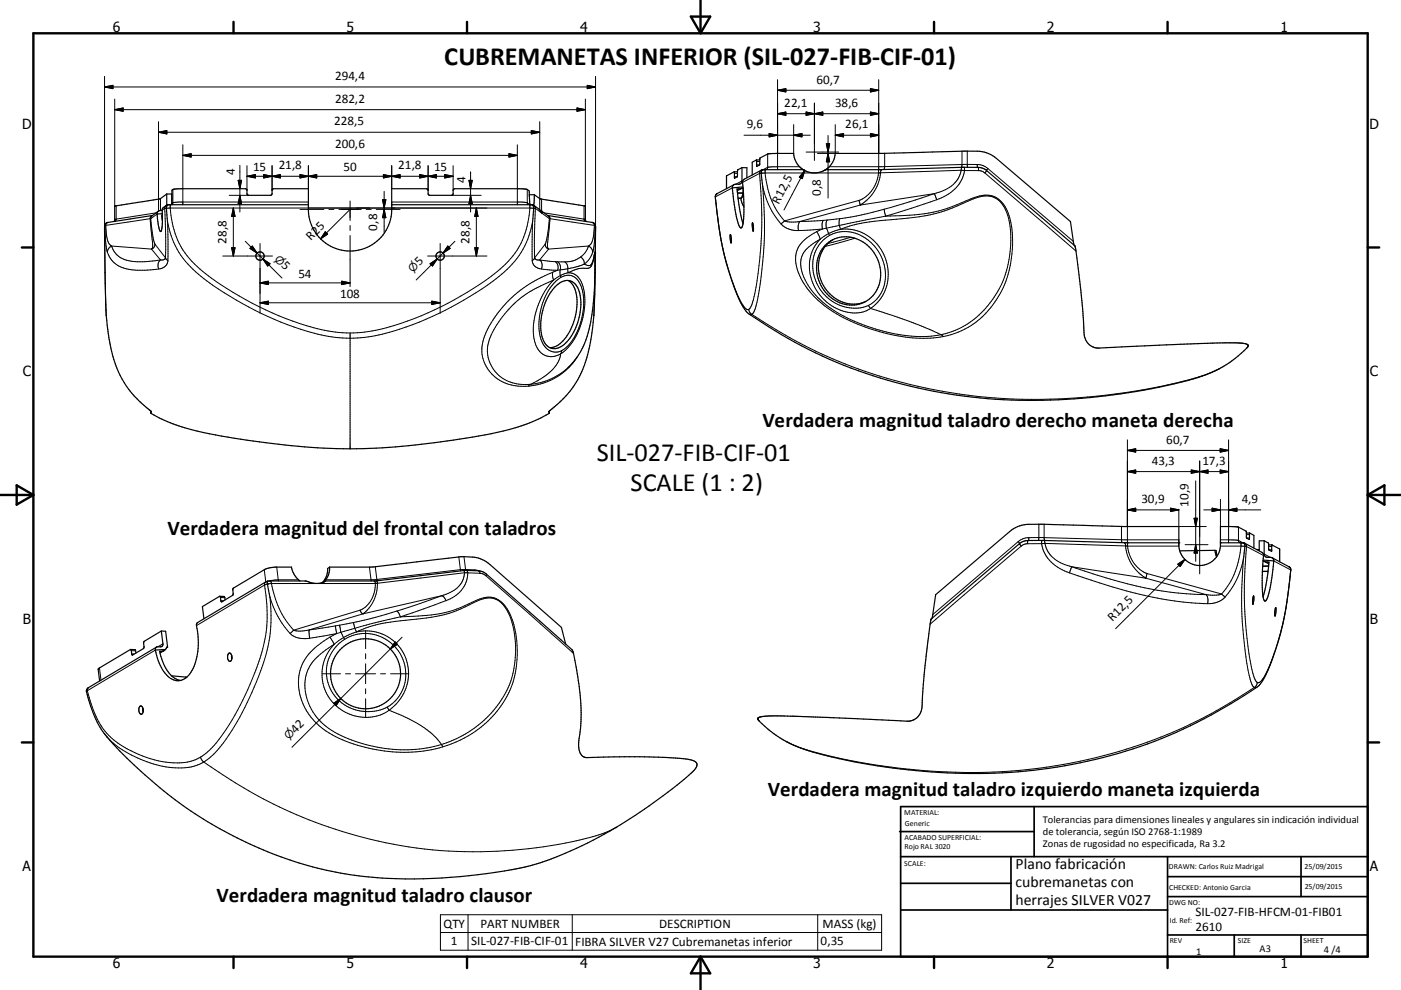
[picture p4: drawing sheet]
<svg xmlns="http://www.w3.org/2000/svg" width="420mm" height="297mm" viewBox="0 0 420 297" stroke-linecap="round" stroke-linejoin="round" font-family="sans-serif">
<g fill="none" stroke="#000" stroke-width=".36">
<path d="M50 58.2l-2.3 1.5-13.2 2.1-.3 4.7M50 58.2h1.5v3.1M50 58.2v3.3M160.2 58.4l2 1.3 13.2 2.1 .1 4.2 .2 .5M160.2 58.4l-.1 3.2M160.2 58.4h-1.5v.5M214.9 58.1l-.4 .5a86.9 86.9 0 0 0 8 33l1.3 1.9a145.5 145.5 0 0 0 91.2 26.5 171.9 171.9 0 0 0 45-7l5.5-2.4M215 58.1h-.1M217.8 52.8v3.8M217.8 52.8h.1M220.1 55.4l-.4 .3-.1 .7M220.1 55.4l-5.1 2.7"/>
<path d="M220.1 51.5l-2.3 1.3M220.1 51.5h1M220.1 51.5l.1 1.9M220.2 53.4v.1M221.1 57.9h1.7M221.3 59.5h.8M222.1 59.5l.9 2.5M222.3 59.4l-.2 .1M222.3 59.4h.1M222.4 50.3l-.1 4.4-.4 .5-1.8 .2M222.4 50.3h1.5v3M222.4 50.3l-1.2 .7-.2 2-.8 .5"/>
<path d="M222.6 56.4l-1.6 .8M222.8 56.1l-3.2 .3M222.8 56.3l-1 .4h-.8a48.8 48.8 0 0 0 1.8 10.4M222.8 57.9l-.5 1.5M222.8 56.5v1.4M226.8 48l-1.3 .7v3.8M226.8 48h.1M226.8 48h1M226.8 48v.1M226.8 48.1l.1 1.8M226.9 49.9h.1M227.7 49.5l-.8 .4"/>
<path d="M227.7 49.5h.1M227.7 49.5l.1-2.1 2.4-1.2 7.7-.2a6.2 6.2 0 0 0 2.9 4.9M228.8 50.9l-5.6 2.8-.5 .6 .3 7.2-.1 4.5a2.73 2.73 0 0 1-.8 2.4 6.6 6.6 0 0 1-1.5-4.2l-1-7.8M228.8 50.9a.91 .91 0 0 0-.6 1.1l.5 4M228.8 50.9h12M240.8 50.9l.1 .1a6.3 6.3 0 0 0 5.9 .3l.7-.4h16.4l29.4-.7a3.9 3.9 0 0 1 2.5 1l26.5 22.6M247.5 50.9l.5-.3a6.3 6.3 0 0 0 2.4-4.6h14.4l28.2-.6a8.9 8.9 0 0 1 5.7 2.1l22.2 19 1.1 7.1M45.7 64.6l-13.4 2.1-.8 .6-.2 1.7 .6 25.6a49.7 49.7 0 0 0 4.7 19.2 37 37 0 0 0 8.8 9.7M45.7 64.6h.1M47.5 63.4l-1.9 1.3M48.6 65.5l.1 .8M48.6 63.2l-1.1 .2-.4 .8"/>
<path d="M48.7 64.1l-1.6 .1M48.7 64.6l-.1 .9M48.7 65.4l-.1 .1M50.4 61.4l-.6 .3a1.92 1.92 0 0 0-1.1 2.6l-.1 3.6a1.48 1.48 0 0 1-.5 1.5l-.6-2-.4-3.2M50.5 61.4l-.4 .2-.2 .7 .3 4.2M50.5 61.4h42M51.5 61.4v-4.3l.9-.4 21.2-.1 .4 .2 .1 1.5 .3 .3h6.7l.4-.3 .1-1.4 .3-.3h10.6v6.7a12.5 12.5 0 0 0 12.4 12 12.5 12.5 0 0 0 12.5-12v-6.7h10.6l.3 .3 .1 1.5 .4 .2h6.7l.3-.3 .1-1.4 .5-.3 20.8 .1a1.33 1.33 0 0 1 1.5 1.7l.2 3M117.4 61.4h42M159.4 61.4a.94 .94 0 0 1 .6 1.1l-.3 4M159.4 61.4l.6 .2M160 61.6l1.8 1.3 .5 .9M161.9 63.1l.5 .3v.5"/>
<path d="M162.3 63.3l2 1.4M162.3 63.8l.1 .1M164.2 64.6l13.4 2.1 .6 .4 .4 .9-.2 17a77.8 77.8 0 0 1-2.7 23 30.1 30.1 0 0 1-11.2 15.5M178.4 76.3a89.5 89.5 0 0 1-2.4 24.6 21.2 21.2 0 0 1-5.9 9.5M219 70.4l.2 1.3v1.2l-.3-1.2zM219.1 72.9h.1M225.6 66.9l-.1 .7 .3 1.7M225.6 66.9h.1M225.6 66.9l.3 2.4M225.9 69.3h-.1M247.4 73.6a9.6 9.6 0 0 1 15.1 3 9.9 9.9 0 0 1-4.3 14.5 10.7 10.7 0 0 1-13.4-9.9 9.7 9.7 0 0 1 2.6-7.6zM249.8 71.9a10.4 10.4 0 0 0-1.5 15.7 9.7 9.7 0 0 0 11.3 2.8"/>
<path d="M322.3 73.8l1.7 13.2 1 13.3a4.3 4.3 0 0 0 4.5 4.1l30.4-1.3 11.5-.2a3.6 3.6 0 0 1 2.8 .8v.2a7.9 7.9 0 0 1-2.9 2.8l-2.5 1.9-3.3 2M322.3 73.8h.1M166.4 86a4.1 4.1 0 0 1 5.6-1.2 9.5 9.5 0 0 1 1.9 8.9 14.4 14.4 0 0 1-6.1 10.5 3.6 3.6 0 0 1-5.1-2.6 17.3 17.3 0 0 1 3.7-15.6zM170.3 84.2a7.5 7.5 0 0 1 2.7 7.1 16.7 16.7 0 0 1-5.6 12.1l-1.3 .7-1.3 .2M365.5 110.6h.1M45.2 123.9h.1M45.2 123.9l.2 .2M45.4 123.5h.1M45.4 123.5l-.2 .4M164.5 123.5h.1M164.5 123.5l.2 .3a39.8 39.8 0 0 1-13.8 5.5 234.3 234.3 0 0 1-49.9 5.3 229.3 229.3 0 0 1-45.6-6.3l-6-2.2-4-2M373.7 159.9h1"/>
<path d="M374.7 159.9l1.2 .7v3.8M374.7 159.9l-.1 2M65.9 178.9l-5.2 3.1 .4 3.7M65.9 178.9l1.3 .1 .3 1M80.3 174.4l-21.1 12.4-.3 .5a19.7 19.7 0 0 1-2 14.9 4.3 4.3 0 0 1-7.4-.2 15.6 15.6 0 0 1-2.9-7M80.3 174.4l-.2 .7 .8 4M80.3 174.4l11.3-.1a7.6 7.6 0 0 0 5.5 .3M89.9 174.3a6.7 6.7 0 0 1-2.5-4.2l-5.2 .1-2.5 .5-9.8 5.8-.1 2.1-3.3 2-.3-.3-.3-1.4M97.5 174.3l-.3 .3M97.5 174.4l-.4 .2M97.5 174.3h15.3l26.4-3.1 5.2 .2 1.4 .8 25.8 23a97.2 97.2 0 0 1 2.5 15.8 57.2 57.2 0 0 1-.6 12.2 3.4 3.4 0 0 0 2 4l19.2-.1a57.8 57.8 0 0 1 13.3 1.2 1.45 1.45 0 0 1 1 1.2 1.45 1.45 0 0 1-.7 1.4l-3.9 3.5a144.4 144.4 0 0 1-39.2 23.3l-3.7 1.3-4.6 1.2a163.9 163.9 0 0 1-50.7 2.4 122.6 122.6 0 0 1-67.1-34.2 42.3 42.3 0 0 1-10.3-12.5l-2.4-6.6-.5-1.9 .2-.8 20.8-12.5M97.5 174.3h.1"/>
<path d="M97.6 174.3h-.1M98.8 170.1h13.3l25.9-3.1 3.7 .1a8.8 8.8 0 0 1 5.2 2.3l21.4 18.8 1.3 5M98.8 170.1a5.5 5.5 0 0 1-1.8 4.5M98.8 170.1l-.6 .5a5.4 5.4 0 0 1-1.6 4.2M353.4 162.8a787.8 787.8 0 0 1-40.5-.7l-4.7 .1a3.9 3.9 0 0 0-2.6 .9l-26.4 22.6M364.2 165.1l-10.5 .2M364.2 165.1l.4 .1 .3 1.6M364.2 165.1l.5 2M365.9 162.8h6.7a.9 .9 0 0 1 .6 1.1l-.4 4M372.6 162.8l5.7 2.9 .5 .5-.4 7.2 .2 5.1a1.58 1.58 0 0 0 .8 1.8 18 18 0 0 0 2-7.8l.5-4.2M374.5 161.9l-.8-.5-.1-2-2.3-1.3-5.4-.1v5.8a6.2 6.2 0 0 1-6.2 5.9 6.2 6.2 0 0 1-6.3-5.9v-5.8h-16.7l-12-.4a130.5 130.5 0 0 0-18.3 0l-1.3 .4-1.8 1-22.8 19.4-1 7.1M374.5 161.9h.1"/>
<path d="M375.8 178.8l-.2 2.4M375.8 178.8l-.1 2.4M375.8 178.8h.1M376.8 164.9h.7M378.6 169.9l1.8-.1-1.8 .1M378.7 168.2l.6 .3 1.1 .1-.8 6.9-.9 3.6M378.7 168l3.2 .3M378.9 168.3l1.5 .9M379 162.2l.1 4.5 .7 .5 1.5 .1M379 162.2l-1.5 .1v3M379 162.2l1.3 .7M380.2 171.4l-1.7 .1"/>
<path d="M380.3 162.9h.1M380.3 162.9l.1 2.1M380.4 163.5h.9l2.4 1.2v3.8M380.4 165h.1M380.4 165l.8 .4M381.2 165.4h.1M381.3 163.5l-.1 1.9M381.3 167.3l.5 .5 .1 .5M381.4 167.3l5.1 2.8 .4 .5a87.8 87.8 0 0 1-8 33l-1.2 1.8a145.3 145.3 0 0 1-91.2 26.6 174.3 174.3 0 0 1-44.5-6.9l-6.1-2.5M39.1 194.8l-9.6 5.8 .4 3.7M39.1 194.8l1.4 .2 .2 .9M46.9 194.1l-.2 .3-.1 .6"/>
<path d="M48.4 189.3l.4 4.3-.3 .4-1.6 .1M48.4 189.3l1.3 .1 .5 4.8M48.4 189.3l-5.1 3.1-.2 .4v1.7l-3.3 2-.3-.2-.4-1.5M49.2 195.2l-1.3 .2a11.5 11.5 0 0 0 4.9 8.3l1.4 .4M49.2 195.2l-1.2 .7M49.6 194.8l-3 .2M49.6 194.8l-.4 .4M50.2 194.2l-.2-.1-.4 .7M50.2 194.2l-.3 .2M68.6 196a1.12 1.12 0 0 1 .9 1.7 .59 .59 0 0 1-.5 .7 .59 .59 0 0 1-.7-.6l-.1-1.1zM69.4 196.6l.1 1.1M279.1 185.8l-1.8 13.8-.8 10.1a7.2 7.2 0 0 1-1.3 5.3l-1.4 1-1.4 .4-37.6-1.6h-5l-2.3 .5"/>
<path d="M279.1 185.8h.1M279.2 185.7l-.1 .1M279.2 185.7h.1M375.6 181.2v.1M375.6 181.3h.1M375.7 181.2v.1M382.3 184.8h.1M382.5 182.3v1.2l-.2 1.3-.1-1zM42 211.9a1.12 1.12 0 0 1 .9 1.7 .59 .59 0 0 1-.5 .7 .59 .59 0 0 1-.7-.6 1.77 1.77 0 0 1 .3-1.8zM42.9 212.5v1M51.4 202.8l4.6 .4M227.2 215.7l.1 .1"/>
<path d="M227.3 215.5l-.1 .1M227.3 215.5v.4M227.3 215.9h.1M227.3 215.4v.1M227.3 215.9v.1M227.3 215.4h.1M227.3 216l.2 .1M227.4 216v.1M227.5 215.3l-.1 .1M227.5 215.3h.1M227.5 216.1v.1M227.5 216.2a33.4 33.4 0 0 0 8.4 6.4"/>
<path d="M235.9 222.6h.1"/>
<circle cx="77.9" cy="76.8" r="1.25"/>
<circle cx="132" cy="76.8" r="1.25"/>
<circle cx="109.6" cy="202.1" r="10.5"/>
</g>
<g fill="none" stroke="#000" stroke-width=".3">
<path d="M31.3 22.9v46.1l.6 25.7M31.3 26.1h147.3M31.3 26.1l2.6-.5v1zM34.4 32.9h141.1M34.4 32.9l2.5-.5v1zM34.4 29.7v32.2M47.5 36.5v26.8M47.5 39.7h114.3M47.5 39.7l2.5-.5v1zM159.3 39.2l2.5 .5-2.5 .5zM161.8 36.5v26.4M173 32.4l2.5 .5-2.5 .5z"/>
<path d="M175.5 29.7v32.2M176.1 25.6l2.5 .5-2.5 .5zM178.6 22.9v46.1l-.6 25.7M233.1 23.9v27M233.1 27.1h30.3M233.1 27.1l2.5-.5v1zM233.1 34.1l2.5-.5v1zM233.1 34.1h30.3M237.9 37.4v8.6M241.7 33.6l2.5 .5-2.5 .5zM244.2 30.9v17.2M244.2 34.1l2.5-.5v1z"/>
<path d="M250.4 37.4v8.6h-5.3M261 26.6l2.4 .5-2.4 .5zM261 33.6l2.4 .5-2.4 .5zM263.4 23.9v27M48.1 59.6v3.6M51.8 56.8v4M54.8 43.4v18M54.8 46.6h100.3M54.8 46.6l2.5-.5v1zM68.7 58.6h5.9M71.4 54.1h1l-.5 2.5zM71.9 49.6v14"/>
<path d="M71.9 58.6l.5 2.5h-1zM74 52.9h61.9M74 52.9l2.6-.5v1zM74 49.7v7.4M79.1 52.4l5 1v-1l-5 1zM81.6 49.7v7.4M89.9 52.4l5.1 1v-1l-5.1 1zM92.5 49.7v6.9M114.7 59.9h1l-.5 2.5zM114.9 52.4v1l5-1v1zM115.2 57.4v12.5M117.4 49.7v6.9"/>
<path d="M125.8 52.4l5 1v-1l-5 1zM128.4 49.7v7.4M133.3 52.4l2.6 .5-2.6 .5zM135.3 58.6h9M135.9 49.7v7.4M140.6 54.1h1l-.5 2.5zM141.1 58.6l.5 2.5h-1zM141.1 51.6v12M152.6 46.1l2.5 .5-2.5 .5zM155.1 43.4v18M158.1 56.8v4M162.4 59.7v3.6"/>
<path d="M214.5 59.1h-.1M214.5 59.1a90.5 90.5 0 0 0 7.2 30.7l1.3 2.2a1.26 1.26 0 0 0 1.5 .8M215 58.1l-.5 .5v.5M217.8 52.8v3.8M219.6 56.4l-5.1 2.7M220.2 53h.8M220.2 52h.9M221.3 59.4l.9 .1M221.5 56.7l-.5 .2M222.4 54.3l-1.8 1M223.1 40.6h19.8M226.8 48.5h1"/>
<path d="M226.8 49.5h.9M227.7 52l-5.1 2.7M227.7 52a144.5 144.5 0 0 1 .5 21.1 85.1 85.1 0 0 1-2.8 18.4l-.9 1.3M228.2 51.1l-.4 .5-.1 .4M229.4 51.9l-1.7 .1M229.4 50.9v1M229.4 51.9a24.2 24.2 0 0 0 5.8 14.4M230.1 50.2l-1.3 .7M230.1 50.2l-.2 .7M230.1 46.2v4M230.6 40.1l2.5 .5-2.5 .5zM237.9 40.6l2.5-.5v1z"/>
<path d="M239.7 50l-9.6 .2M241.3 51.2l-6.3 11.8M241.3 51.2l-.8 2.4-.9-.5zM241.7 45.6h9.7M247.8 43.1h.9l-.4 2.5zM248.3 40.6v18.8M248.3 46l.4 2.5h-.9zM250.4 40.6h13M250.4 40.6l2.5-.5v1zM261 40.1l2.4 .5-2.4 .5zM263.4 50.9a9.7 9.7 0 0 1-5.9 9.2M264 51.8l-34.6 .1"/>
<path d="M264 51.8a12.7 12.7 0 0 1-6.1 9.7M264.4 50.9l-.4 .9M265.2 46v4M265.2 50h-16.6M265.2 50l-.2 .9M280.1 58.1l.7 1.8M280.1 58.1a153.3 153.3 0 0 1-27.5 7.4l-.8 .1M280.1 58.1l-22.2 3.4M280.8 59.9l-15.3 4.9M288.2 51.1l-24.2 .7M288.2 51.1l1 .1M288.2 51.1a8.5 8.5 0 0 1-6.7 6.6l-1.4 .4"/>
<path d="M288.4 45.4v4.2l-.2 .6M288.5 50.2l-.3 .9M289.1 50.2h.1M289.1 50.2l.1 1M289.2 51.2h4.2M289.2 51.2a10.8 10.8 0 0 1-7.6 8.4l-.8 .3M290 45.3l.1 4.9M293 49.4l.1 .8M293 49.4l1.9 .4 1.3 .8M293 49.4l-27.8 .6M293.3 50.2h.1M293.3 50.2l.1 1"/>
<path d="M293.4 51.2l1 .2 .9 .5M295.3 51.9l27.3 23.4M295.8 51.2l-.5 .7M295.8 51.2h.1M296.2 50.6l-.5 .5M296.2 50.6l25.6 21.8M31.4 67.8l-.1 .4 .1-.2M31.4 67.8l.3 5.3 .5 2.7M31.4 67.5v.3M31.7 67.6l-.3 .2M31.7 67.6a13.3 13.3 0 0 0 1 5.6l.8 .6M32.2 75.8a7.9 7.9 0 0 0 7.6 5.2 33.2 33.2 0 0 0 8.5-.5l.5-.1a2.5 2.5 0 0 0 1.5-2.3"/>
<path d="M32.4 66.7l-.5 .3-.2 .6M33.5 73.8a1.99 1.99 0 0 0-1.3 2M33.5 73.8a6.8 6.8 0 0 0 6.6 4.7h3.3l4.7-.5M33.5 73.8l11.9 .9M34.8 65.7l-.2 .7M34.8 65.7l-.4 .2M34.8 61.8v3.9M45 65.6l-13.3 2M45 65.6h.2M45 65.6l.6 6.3a2.96 2.96 0 0 1-.1 2.8h-.1M45.2 65.6a31.2 31.2 0 0 0 1.2 7.6l.1 .1M45.4 74.7l2.7 3.3"/>
<path d="M45.6 64.7l-.4 .9M45.7 64.6l-.5 .4-.2 .6M46.5 73.3l3.1 4M46.5 73.3l-.4 1-.7 .4M46.8 63.9l-12 1.8M47.1 64.2l-1.9 1.4M48.1 78a2.21 2.21 0 0 0-.5 2.7M48.7 64.8l-.2 .1M49.4 62.5l-.8 .6M49.4 62.5h.1M49.4 62.5l.3 8.8-.1 6M49.6 77.3l.7 .8"/>
<path d="M49.6 77.3a1.13 1.13 0 0 1-1.5 .7M49.8 61.7l-.4 .8M49.9 62.5h-.5M50.3 78.1l-.1-11.6a26.3 26.3 0 0 0 11.8 17.8 94.9 94.9 0 0 0 36.5 16.6 43.1 43.1 0 0 0 23.3-2.8 96.4 96.4 0 0 0 30.2-17.3 24.7 24.7 0 0 0 7.7-14.3l-.2 11.6M51 62.4l-1.1 .1M51 62.4h53.9M51 61.4v1M51 62.4a25.1 25.1 0 0 0 11.5 20.4 92.5 92.5 0 0 0 36.9 16.7l5.6 .4M51.8 60.8l-.2 .6M51.8 60.8l-.3 .3M66.8 76.8h14.9M69.4 74.3h1.1l-.5 2.5z"/>
<path d="M70 62.4v14.4M70 62.4l.5 2.5h-1.1zM73.5 72.4l3.6 3.5M74.9 74.5l.7-.7 1.5 2.1zM77.1 75.9l1.7 1.8M78 73.1v20.9M78.8 77.7l1.8 1.8M78.8 77.7l2.2 1.4-.8 .7zM78.8 77.7l5.7 5.7M89.9 62.8h7.2M92.5 60.6h-38.9l-1.8 .2M97.5 69.5l.7 .7-2.1 1.5z"/>
<path d="M98.6 62.8h1.5M101.6 62.8h6.7M105 62.8h.1M105 60.3v5.8M105 67.6v1.5M105 70.6v15.4M105 62.8l-8.9 8.9M105.1 62.4h53.8M109.8 62.8h1.5M112.8 62.8h7.1M115.2 62.8l.5 2.5h-1zM117.4 60.6h38.8l1.9 .2"/>
<path d="M128.2 76.8h17.8M128.9 79.1l2.2-1.4-1.4 2.1zM131.1 77.7l-1.8 1.8M131.1 77.7l-6.3 6.3M132 73.1v20.9M132.8 75.9l-1.7 1.8M134.2 73.8l.8 .7-2.2 1.4zM136.4 72.4l-3.6 3.5M142.3 74.3h1l-.5 2.5zM142.8 62.4l.5 2.5h-1zM142.8 62.4v14.4M158.1 60.8l.8 .6v1"/>
<path d="M158.1 60.8l.2 .6M158.9 62.4l1.1 .1M158.9 62.4a25.2 25.2 0 0 1-11.5 20.4 94.9 94.9 0 0 1-35.9 16.5l-3.2 .5-3.3 .1M159.5 78.1l.4 1.1 .4 .6 1 .7 1 .2M160 62.5h.5M160.1 61.7l.4 .8M160.3 77.3l-.8 .8M160.3 77.3a1.17 1.17 0 0 0 1.5 .7M160.5 62.5l4.2 3.1M160.5 62.5l-.3 8.8 .1 6M161.8 78l4.7 .5M161.8 78a2.23 2.23 0 0 1 .5 2.7"/>
<path d="M163.1 63.9l12 1.8M163.4 73.3l.2 .7 .9 .7M163.4 73.3l-3.1 4M164.2 64.6l.5 .4 .2 .6M164.3 64.7l.4 .9M164.5 74.7l-2.7 3.3M164.7 65.6h.2M164.7 65.6v.6a23.2 23.2 0 0 1-1.3 7.1M164.9 65.6l13.3 2M164.9 65.6l-.7 7.3a1.66 1.66 0 0 0 .3 1.8M166.5 78.5a2.21 2.21 0 0 1 .7 2.6M166.5 78.5h.7"/>
<path d="M167.2 78.5a2.19 2.19 0 0 1 .7 2.5M169.3 78.6l.7 .7 .2 1.3M174 77.1l-1.5 .9-1.6 .5h-3.7M174 77.1a2 2 0 0 1 1.1 2.2M175.1 65.7l.4 .2M175.1 65.7l.2 .7M175.1 61.8v3.9M175.1 79.3l-4.9 1.3M176.4 73.8a1.98 1.98 0 0 1 1.3 2M176.4 73.8a5.9 5.9 0 0 1-2.4 3.3M176.4 73.8l-11.9 .9M177.5 66.7l.5 .3 .2 .6"/>
<path d="M177.7 75.8a7 7 0 0 1-2.6 3.5M178.2 67.6l.3 .1M178.2 67.6v.4a11.4 11.4 0 0 1-1.2 5.4l-.6 .4M178.3 75.9h.1M178.3 75.7l.1 .3M178.3 75.7h.1M178.3 75.7l-.7 3.1a1.22 1.22 0 0 1-2.1 .6l-.4-.1M178.3 75.9a9.9 9.9 0 0 1-1.4 4.4l-1.6 .2a9.5 9.5 0 0 0-5 1.3M178.4 75.9v.8M178.4 76.1v.1M178.5 67.5v.3M178.5 67.7v.1"/>
<path d="M178.5 67.8l.1 .4M178.5 67.8l-.4 5.7-.4 2.3M234.2 67.2l1.8 1.3 1.4 .5 2 .2M234.2 67.2a24.7 24.7 0 0 1-5.5-11.2l.2 4.2a112 112 0 0 1-.7 22.8 33.8 33.8 0 0 1-2.3 10.8l-.5 .5M235.2 66.3l-1 .9M235.2 66.3l2.2 .3 2.5-.1M239.9 66.5a2.91 2.91 0 0 0-.5 2.7M244.9 69.5a10.3 10.3 0 0 0-6.2 6.3 14 14 0 0 0 3.5 11 35.8 35.8 0 0 0 17.1 11.3 47.9 47.9 0 0 0 23.5 2.9M244.9 69.5l1 2.3M245.9 71.8l-.7 .4a8.5 8.5 0 0 0-5.1 5.7 12.2 12.2 0 0 0 3.2 9.2 34.4 34.4 0 0 0 17 10.9 43.3 43.3 0 0 0 21.8 2.4M245.9 71.8a12.9 12.9 0 0 0 1.6 18.5 12 12 0 0 0 12.6 2.7l.9-.5M246.6 68.7l-7.2 .5"/>
<path d="M246.6 68.7l-1.7 .8M246.8 66.1l-.3 1.3 .1 1.3M246.8 66.1l-6.9 .4M247.8 68.5l-1.2 .2M247.8 68.5l.6 1.6M248 66l-.3 .9 .1 1.6M248 66l-1.2 .1M248.4 70.1l-2.5 1.7M248.4 70.1l.3 .5M248.7 70.6a11.3 11.3 0 0 1 14.7 4.9 11.5 11.5 0 0 1-2.1 15.6l-.9 .5M248.7 70.6a10.9 10.9 0 0 0-3.6 14.9 12.2 12.2 0 0 0 15.3 6.1M251.8 65.6a4 4 0 0 0 .2 3.2"/>
<path d="M251.8 65.6l-3.8 .4M252 68.8a45.5 45.5 0 0 1 15.2-2.9 54.3 54.3 0 0 0 17.6-3.2l2.3-1a22.9 22.9 0 0 1 8.4-2.9 6.5 6.5 0 0 1 6.4 5 30.1 30.1 0 0 1-11.5 33.1l-3.9 2.2-4.4 1.3M252 68.8l-3.6 1.3M252 68.8a13.3 13.3 0 0 1 14.2 15.2 12 12 0 0 1-5.2 8.5M255.1 71.2l-6.9 1.9M256.3 71.5l-8.9 2.4M257.5 60.1l.4 1.4M257.5 60.1l-22.3 6.2M257.9 61.5l-18 5M265.1 62.8l.4 2M265.5 64.8l-17.7 3.7M265.5 64.8h1.5a50.6 50.6 0 0 0 24.6-5.4 7.5 7.5 0 0 1 7.5 .1 11 11 0 0 1 4.1 8 31.1 31.1 0 0 1-7.2 26 23.6 23.6 0 0 1-13.2 7.5"/>
<path d="M78 90.8h54M78 90.8l2.4-.5v1zM78 84.9l2.4-.5v1zM78 84.9h27M102.4 84.4l2.6 .5-2.6 .5zM105 99.9v34.8M129.5 90.3l2.5 .5-2.5 .5zM162.3 80.7l4.9 .4M165.7 81.7a36.3 36.3 0 0 0-19.2 16.4 11.4 11.4 0 0 0 .6 13.7 12.9 12.9 0 0 0 11.3 4.1M165.7 81.7v1.1l.3 1.2M166 84l-3.1 1.4a30 30 0 0 0-16.5 17.6 10.3 10.3 0 0 0 10.5 12.3h2.2M166 84a21.8 21.8 0 0 0-5.7 18.4 5 5 0 0 0 7.8 3.8"/>
<path d="M167.2 81.1l-1.5 .6M167.9 81l-.7 .1M167.9 81l.1 1.7M168 82.7l-2 1.3M168 82.7l.1 .6M168.1 83.3a3.9 3.9 0 0 1 6 2.4l.6 2.1a15.8 15.8 0 0 1 .1 5.8 17.1 17.1 0 0 1-6.1 11.4l-.3 .2M168.1 83.3a17.6 17.6 0 0 0-6.5 14.1 8.9 8.9 0 0 0 2.8 7.6 3.9 3.9 0 0 0 4 .2M170.2 80.6l-2.3 .4M170.2 80.6l.1 1.2M170.3 81.8l-2.3 .9M170.3 81.8a4.8 4.8 0 0 1 4.5 4.3 20.9 20.9 0 0 1-6 19.6l-.7 .5M224.5 92.8l.3 .9 .6 .6"/>
<path d="M224.6 94.2l.8 .1M225.4 94.3a151.3 151.3 0 0 0 97.9 25 168.1 168.1 0 0 0 37.1-6.5l5.1-2.2M260.4 91.6l.6 .9M261 92.5l10.9 3.6 10.2 4.3M159.1 115.3l-.7 .6M168.1 106.2a11.1 11.1 0 0 1-6.2 7.6l-2.8 1.5M168.4 105.2l-.3 1M170.1 110.4a19.3 19.3 0 0 1-11 4.9M173.2 106.9a19.1 19.1 0 0 1-14.8 9M282.1 100.4l.7 .6M338 132l.1 31.8M338 135.1l2.5-.5v1z"/>
<path d="M338 135.1h30.3M359.7 138.3v33.9M365.8 134.6l2.5 .5-2.5 .5zM368.3 132v30.8M311.5 157.3v4M313 157.3v4.2l.2 .6M336.2 157.9v4.3l.3 .6M338 153h15.4M338 153l2.5-.5v.9zM338 141.5l2.5-.5v1zM338 141.5h30.3M350.9 152.5l2.5 .5-2.5 .4z"/>
<path d="M353.4 152.8v5.2h8.3M357.2 141l2.5 .5-2.5 .5zM358 155.5h1l-.5 2.5zM358.5 144.3v24.1M359.7 141.5l2.5-.5v1zM360.9 153h17.1M363.4 152.5l2.5 .5-2.5 .4zM365.8 141l2.5 .5-2.5 .5zM365.9 149.8v8.2M368.3 153l2.5-.5v.9zM371.3 158.1v4M66.1 179.3h1.3"/>
<path d="M79.2 170.9l.5 3.7M79.3 175.5l-20.4 12.2M79.3 175.5a44.8 44.8 0 0 1-3.6 28 67.7 67.7 0 0 1-13 21.6l-2.6 2M79.6 174.6l-.3 .9M81 174.3l.4 .8M81.4 175.1l-2.1 .4M81.4 175.1h31.1M81.4 175.1a27.4 27.4 0 0 0 6.6 14M83 170.1l.4 3.8M83.4 173.9h6.1M83.4 173.9l.1 .4M83.4 173.9l-2.6 .4"/>
<path d="M110.8 170.1l.5 4.2M112.2 174.3l.3 .8M112.5 170l.5 3.8M112.5 175.1a8.4 8.4 0 0 1-4.6 8M113 173.8l-15.4 .1M113 173.8v.4M113 174.2v.1M113 174.3l.1 .7M113.1 175l-.6 .1M113.1 175a11.1 11.1 0 0 1-4.3 9.2M132.4 178.7l.7 .5 .6 1M132.4 178.7l-8.2 3-8.4 2.6-9.9 2.5"/>
<path d="M132.4 178.7l-23.6 5.5M137.6 167.1l.4 3.8M138 170.9l.1 .4M138 170.9l-25 2.9M139.1 167l.5 3.8M139.2 171.3l.1 .5M139.3 171.8l-26.2 3.2M139.3 171.8l.9 .1M139.3 171.8a7.1 7.1 0 0 1-5.6 6.5l-1.3 .4M139.6 170.8v.3M139.6 170.8l2.6 .2M139.6 170.8l-1.6 .1"/>
<path d="M139.8 171.1l.4 .8M140.2 171.9l3.7 .1M140.2 171.9a8.9 8.9 0 0 1-6.5 8.3M142.2 171v.2M142.2 171l1.3 .3M143.5 171.3l.4 .7M143.9 172l.9 .2 .9 .5M145.7 172.7l26.2 23.3M145.8 172.2l-.1 .5M305.3 162.5l.4 .5M305.3 162.5l-25.6 21.9M305.6 163.1l.6 .7"/>
<path d="M306.2 163.8l-27.3 23.5M308.1 163.1l-1 .2-.9 .5M308.2 162.2l-.1 .9M308.5 161.3l-.1 .9M308.5 161.3l-1.5 .2-1.7 1M311.5 161.3h1.2a769.2 769.2 0 0 0 40.7 .7M311.5 161.3l-.1 .8M311.5 161.3h-3M312.3 163.1h-4.2M312.3 163.1a10.7 10.7 0 0 0 7.6 8.5l.7 .3M312.4 162.1l-.1 1M312.9 162.1l.3 .3 .1 .6"/>
<path d="M313.3 163l-1 .1M313.3 163l24.1 .8M313.3 163a8.5 8.5 0 0 0 6.6 6.6l1.4 .4M320.6 171.9a152.3 152.3 0 0 0 35.4 8.9l6 .3M321.3 170l-.7 1.9M321.3 170l3.9 1.3a115.7 115.7 0 0 0 36.4 7.1M321.3 170l22.2 3.5M337.1 162.8l.3 1M337.4 163.8h.7M337.4 163.8a12.8 12.8 0 0 0 6.1 9.7M338.1 162.8h.1M338.1 163.8h15.3"/>
<path d="M338.1 163.8a9.7 9.7 0 0 0 5.8 8.3M343.5 173.5l18.1 4.9M343.9 172.1l22.4 6.1M343.9 172.1l-.4 1.4M353.1 169.2l2.2-1.4-1.5 2.2zM355.3 167.8l-20.8 20.8M355.3 163.4h6.9M358.5 163.4l.5 2.5h-1zM361.6 178.4a3.1 3.1 0 0 1 .4 2.7M365.9 163.8h6.2M365.9 162l5.4 .1M366.3 178.2l1 .9"/>
<path d="M366.3 178.2a9.1 9.1 0 0 1-4.7 .2M367.3 179.1a24.2 24.2 0 0 0 5.5-11.2l-.5 8.4-.1 5.5a125 125 0 0 0 2.6 21.9l.6 1.8 .7 .8M367.3 179.1l-1.2 1-1.3 .6-2.8 .4M371.3 162.1l1.3 .7M371.3 162.1l.3 .7M372.1 162.8h.1M372.1 163.8l1.6 .2M372.1 162.8v1M372.1 163.8a24.6 24.6 0 0 1-5.8 14.4M373.2 163l.5 .5v.5M373.7 164l5.1 2.7M373.7 161.4h.9"/>
<path d="M373.7 164l-.6 10.7v5.6a110.5 110.5 0 0 0 2.8 22.5l.5 1.4 .5 .6M374.6 160.4h-.9M379 166.2l1.9 1M380 168.6l.4 .2M380.2 171.4h-1.7M380.4 163.9h.9M381.3 164.9l-.9 .1M381.9 168.3l5.1 2.7-.9 7.4a76.3 76.3 0 0 1-7.3 25l-1.1 1.3-.8 .1M383.6 164.7v3.8M386.4 170l.4 .3 .2 .7M39.4 195.2l1.3 .1M39.5 196.2h.8"/>
<path d="M46.6 195l-20.4 12.2M48.3 195.4l-.4 .2M48.8 193.2l-1.5 .8M66.2 180.2h.8M87 190.1a6.5 6.5 0 0 0 5.8 1.4M87 190.1a27.6 27.6 0 0 1-6.1-11 46.5 46.5 0 0 1-4 25.4 69.8 69.8 0 0 1-12.3 21.2l-1.9 1.8-1.6 1.1M88 189.1l-1 1M92.7 189l.1 2.5M92.7 189a8 8 0 0 1-4.7 .1M98.9 191.1a17.8 17.8 0 0 0-8.8 9.6 17.3 17.3 0 0 0 8.6 19.2 45.5 45.5 0 0 0 34.1 4.2M98.9 191.1l1.3 2.2M100.2 193.3a18.8 18.8 0 0 0-7.8 7.5 15.1 15.1 0 0 0 6.2 17.8 42.8 42.8 0 0 0 33.8 4.8"/>
<path d="M100.2 193.3a12.9 12.9 0 0 0-.6 17.2 12.9 12.9 0 0 0 17 2.6M100.5 187.8l.4 2.3M100.5 187.8l-7.8 1.2M100.9 190.1l-8.1 1.4M100.9 190.1l-2 1M101.8 187.6l.4 2.1M101.8 187.6l-1.3 .2M102.2 189.7l-1.3 .4M102.2 189.7l.8 1.6M103 191.3l-2.8 2M103 191.3l.3 .5M103.3 191.8a12 12 0 0 1 16.1 3.4 12 12 0 0 1-2.3 16.3l-1 .6"/>
<path d="M103.3 191.8a11.8 11.8 0 0 0-4.8 13.6 11.8 11.8 0 0 0 12 8.1h.6a11.2 11.2 0 0 0 5-1.4M105.9 186.8l.5 1.7M105.9 186.8l-4.1 .8M106.4 188.5l-4.2 1.2M106.4 188.5l.5 1.1M106.9 189.6a42.5 42.5 0 0 1 16.3-3.7 55.6 55.6 0 0 0 11.5-1.9l3.5-1.3a28.5 28.5 0 0 1 8-3.3 6.4 6.4 0 0 1 6.1 4.3 28.2 28.2 0 0 1-10.1 34.8l-4.7 2.8-5.1 2.1M106.9 189.6l-3.9 1.7M106.9 189.6a12.9 12.9 0 0 1 14.5 7.1 12.9 12.9 0 0 1-3.9 15.7l-.9 .7M107.9 183.1l.4 .7 .5 .4M107.9 183.1l-19.9 6M108.8 184.2l-16.1 4.8M109.6 189.1v5.5"/>
<path d="M109.6 196.1v1.5M109.6 199.1v6M118.4 192.6l.7 .7-2.1 1.4zM119 183.3l.5 .6 .5 1.2M120 185.1l1.4-.1a42.8 42.8 0 0 0 17.8-3.2 18.8 18.8 0 0 1 7.1-2.6 6.7 6.7 0 0 1 6.1 4 28.5 28.5 0 0 1-8.6 35.3 34.5 34.5 0 0 1-11 5.6M120 185.1l-13.6 3.4M120.6 191.2l-18.4 18.4M133.7 180.2l-13.7 4.9M26.2 207.2l-.3 .4M26.2 207.2a28.7 28.7 0 0 0 6.4 13.4 31.5 31.5 0 0 0 23 8.1 12.3 12.3 0 0 0 4.5-1.6M26.5 206.3l-.3 .9M29.8 200.4l.5 3.7"/>
<path d="M55.6 203.1l.1 .3M96.6 202.1h5.5M100.1 211l2.1-1.4-1.4 2.1zM102.2 209.6l-14.7 14.6M103.6 202.1h1.5M106.6 202.1h6M109.6 206.6v1.5M109.6 209.6v5.5M114.1 202.1h1.5M116.1 212.1l.5 1M116.6 213.1a34.3 34.3 0 0 1 15.3 9.6l.5 .7M117.1 202.1h5.5"/>
<path d="M376.1 206.3a150.6 150.6 0 0 1-95.1 25.2 168.6 168.6 0 0 1-40-6.8l-5.1-2.1M376.8 206.2l-.7 .1M376.9 204.8l-.2 .8-.6 .7M31.2 220a30.6 30.6 0 0 0 18.6 10.1 16.1 16.1 0 0 0 11.3-1.5M60.1 227.1l.4 .9 .6 .6M61.1 228.6a137.5 137.5 0 0 0 117.5 22.2l3.6-1.3 2.4-1.2M132.4 223.4l.4 .7M132 274.4h132.3v10.7h-132.3zM132 279.8h132.3M140.3 274.4v10.7M171.6 274.4v10.7M245.2 274.4v10.7"/>
</g>
<g fill="#000">
<circle cx="228.2" cy="52" r=".18"/>
<circle cx="240.8" cy="50.9" r=".18"/>
<circle cx="80.2" cy="175.2" r=".18"/>
<circle cx="353.4" cy="162.8" r=".18"/>
<circle cx="365.9" cy="162.8" r=".18"/>
<circle cx="373.2" cy="163.9" r=".18"/>
<circle cx="184.6" cy="248.3" r=".18"/>
</g>
<g fill="none" stroke="#000" stroke-width=".71">
<path d="M10 10h400v277h-400zM70 6.6v3.4M140 6.6v3.4M207.1 5h5.8l-2.9 5zM210 0v10M280 6.6v3.4M350 6.6v3.4M6.6 74.2h3.4M410 74.2h3.5M0 148.5h10M5 145.6l5 2.9-5 2.9zM410 148.5h10.1"/>
<path d="M410 148.5l5.1-2.9v5.8zM6.6 222.7h3.4M410 222.7h3.5M70 287v3.4M140 287v3.4M210 287v10M210 287l2.9 5h-5.8zM280 287v3.4M350 287v3.4"/>
</g>
<g fill="none" stroke="#000" stroke-width=".51">
<path d="M269.7 249.5h40.3M270 242h140v45h-140zM270 257h140M303.1 257v16M310 242v15M350 257v30M390.1 257v12M270 265h33.1M270 273h80M350 269h60M350 263h60M350 280.5h60"/>
<path d="M370 280.5v6.5M390.1 280.5v6.5"/>
</g>
<g fill="#000" stroke="#000" stroke-width=".3">
<path d="M31.3 26.1l2.6-.5v1zM34.4 32.9l2.5-.5v1zM47.5 39.7l2.5-.5v1zM173 32.4l2.5 .5-2.5 .5zM176.1 25.6l2.5 .5-2.5 .5zM233.1 27.1l2.5-.5v1zM233.1 34.1l2.5-.5v1zM241.7 33.6l2.5 .5-2.5 .5zM244.2 34.1l2.5-.5v1zM261 26.6l2.4 .5-2.4 .5zM261 33.6l2.4 .5-2.4 .5zM54.8 46.6l2.5-.5v1z"/>
<path d="M71.4 54.1h1l-.5 2.5zM74 52.9l2.6-.5v1zM79.1 52.4l2.5 .5-2.5 .5zM81.6 52.9l2.5-.5v1zM89.9 52.4l2.6 .5-2.6 .5zM92.5 52.9l2.5-.5v1zM114.7 59.9h1l-.5 2.5zM114.9 52.4l2.5 .5-2.5 .5zM117.4 52.9l2.5-.5v1zM125.8 52.4l2.6 .5-2.6 .5zM128.4 52.9l2.4-.5v1zM133.3 52.4l2.6 .5-2.6 .5z"/>
<path d="M140.6 54.1h1l-.5 2.5zM152.6 46.1l2.5 .5-2.5 .5zM159.3 39.2l2.5 .5-2.5 .5zM230.6 40.1l2.5 .5-2.5 .5zM237.9 40.6l2.5-.5v1zM241.3 51.2l-.8 2.4-.9-.5zM247.8 43.1h.9l-.4 2.5zM248.3 46l.4 2.5h-.9zM250.4 40.6l2.5-.5v1zM261 40.1l2.4 .5-2.4 .5zM69.4 74.3h1.1l-.5 2.5zM70 62.4l.5 2.5h-1.1z"/>
<path d="M71.9 58.6l.5 2.5h-1zM75.6 73.8l1.5 2.1-2.2-1.4zM78.8 77.7l2.2 1.4-.8 .7zM97.5 69.5l.7 .7-2.1 1.5zM115.2 62.8l.5 2.5h-1zM128.9 79.1l2.2-1.4-1.4 2.1zM134.2 73.8l.8 .7-2.2 1.4zM141.1 58.6l.5 2.5h-1zM142.3 74.3h1l-.5 2.5zM142.8 62.4l.5 2.5h-1zM78 90.8l2.4-.5v1zM78 84.9l2.4-.5v1z"/>
<path d="M102.4 84.4l2.6 .5-2.6 .5zM129.5 90.3l2.5 .5-2.5 .5zM338 135.1l2.5-.5v1zM365.8 134.6l2.5 .5-2.5 .5zM338 153l2.5-.5v.9zM338 141.5l2.5-.5v1zM350.9 152.5l2.5 .5-2.5 .4zM357.2 141l2.5 .5-2.5 .5zM358 155.5h1l-.5 2.5zM359.7 141.5l2.5-.5v1zM363.4 152.5l2.5 .5-2.5 .4zM365.8 141l2.5 .5-2.5 .5z"/>
<path d="M368.3 153l2.5-.5v.9zM353.1 169.2l2.2-1.4-1.5 2.2zM358.5 163.4l.5 2.5h-1zM118.4 192.6l.7 .7-2.1 1.4zM100.1 211l2.1-1.4-1.4 2.1z"/>
</g>
<g font-size="7.9">
<text x="133.2" y="19.5">CUBREMANETAS INFERIOR (SIL-027-FIB-CIF-01)</text>
<text x="178.9" y="138.3">SIL-027-FIB-CIF-01</text>
<text x="189.1" y="147.3">SCALE (1 : 2)</text>
</g>
<g font-size="6.3">
<text x="228.6" y="128.2">Verdadera magnitud taladro derecho maneta derecha</text>
<text x="50.2" y="160.4">Verdadera magnitud del frontal con taladros</text>
<text x="230.2" y="238.9">Verdadera magnitud taladro izquierdo maneta izquierda</text>
<text x="64.9" y="270.6">Verdadera magnitud taladro clausor</text>
</g>
<g font-size="4.7">
<text x="304.5" y="260.9">Plano fabricación</text>
<text x="304.5" y="266.2">cubremanetas con</text>
<text x="304.5" y="271.6">herrajes SILVER V027</text>
</g>
<g font-size="4.2">
<text x="33.9" y="9.6">6</text>
<text x="103.9" y="9.6">5</text>
<text x="173.9" y="9.6">4</text>
<text x="243.8" y="9.6">3</text>
<text x="313.9" y="9.6">2</text>
<text x="383.9" y="9.6">1</text>
<text x="6.7" y="38.7">D</text>
<text x="410.5" y="38.7">D</text>
<text x="6.9" y="112.9">C</text>
<text x="410.7" y="112.9">C</text>
<text x="6.9" y="187.1">B</text>
<text x="410.7" y="187.1">B</text>
<text x="6.8" y="261.4">A</text>
<text x="410.7" y="261.4">A</text>
<text x="33.9" y="290.4">6</text>
<text x="103.9" y="290.4">5</text>
<text x="173.9" y="290.4">4</text>
<text x="243.8" y="290.4">3</text>
<text x="313.9" y="290.4">2</text>
<text x="383.9" y="290.4">1</text>
</g>
<g font-size="3.9">
<text x="100.5" y="24">294,4</text>
<text x="244.8" y="25.1">60,7</text>
<text x="100.5" y="30.8">282,2</text>
<text x="235.1" y="32">22,1</text>
<text x="250.4" y="32">38,6</text>
<text x="100.2" y="37.6">228,5</text>
<text x="223.9" y="38.5">9,6</text>
<text x="253.4" y="38.5">26,1</text>
<text x="100.5" y="44.5">200,6</text>
<text x="70.4" y="52.4" transform="rotate(-90 70.4 52.4)">4</text>
<text x="75.9" y="51.3">15</text>
<text x="83.6" y="50.8">21,8</text>
<text x="103" y="51.3">50</text>
<text x="119.4" y="50.8">21,8</text>
<text x="130.1" y="51.3">15</text>
<text x="139.5" y="55" transform="rotate(-90 139.5 55)">4</text>
<text x="246.1" y="58.7" transform="rotate(-90 246.1 58.7)">0,8</text>
<text x="233.5" y="61.4" transform="rotate(-62 233.5 61.4)">R12,5</text>
<text x="113.1" y="69.2" transform="rotate(-90 113.1 69.2)">0,8</text>
<text x="67.9" y="73.1" transform="rotate(-90 67.9 73.1)">28,8</text>
<text x="93.2" y="72.4" transform="rotate(-45 93.2 72.4)">R25</text>
<text x="140.7" y="73.1" transform="rotate(-90 140.7 73.1)">28,8</text>
<text x="84.2" y="79.9" transform="rotate(45 84.2 79.9)">5</text>
<text x="89.5" y="83.3">54</text>
<text x="125.8" y="79.9" transform="rotate(-45 125.8 79.9)">5</text>
<text x="101.9" y="89.3">108</text>
<text x="349.7" y="133.1">60,7</text>
<text x="345.4" y="139.4">43,3</text>
<text x="360.5" y="139.4">17,3</text>
<text x="342.2" y="150.9">30,9</text>
<text x="356.4" y="152" transform="rotate(-90 356.4 152)">10,9</text>
<text x="372.3" y="150.9">4,9</text>
<text x="333.5" y="186.6" transform="rotate(-45 333.5 186.6)">R12,5</text>
<text x="88.6" y="220.1" transform="rotate(-45 88.6 220.1)">42</text>
<text x="358.4" y="274.9">SIL-027-FIB-HFCM-01-FIB01</text>
<text x="132.9" y="278.4">QTY</text>
<text x="144" y="278.4">PART NUMBER</text>
<text x="197.6" y="278.4">DESCRIPTION</text>
<text x="246.6" y="278.5">MASS (kg)</text>
<text x="358.4" y="279.4">2610</text>
<text x="135.2" y="283.6">1</text>
<text x="141.2" y="283.6">SIL-027-FIB-CIF-01</text>
<text x="172.5" y="283.7">FIBRA SILVER V27 Cubremanetas inferior</text>
<text x="246" y="283.6">0,35</text>
</g>
<g font-size="3.3">
<text x="82.1" y="78" transform="rotate(45 82.1 78)">⌀</text>
<text x="123.8" y="82" transform="rotate(-45 123.8 82)">⌀</text>
<text x="86.6" y="222.1" transform="rotate(-45 86.6 222.1)">⌀</text>
</g>
<g font-size="3.1">
<text x="312.7" y="246.8">Tolerancias para dimensiones lineales y angulares sin indicación individual</text>
<text x="312.7" y="250.4">de tolerancia, según ISO 2768-1:1989</text>
<text x="312.7" y="254">Zonas de rugosidad no especificada, Ra 3.2</text>
<text x="358.6" y="286.5">1</text>
<text x="377.6" y="285.6">A3</text>
<text x="396.9" y="285.9">4 /4</text>
</g>
<g font-size="2.4">
<text x="271.1" y="244.4">MATERIAL:</text>
<text x="271.2" y="252">ACABADO SUPERFICIAL:</text>
<text x="271.3" y="247.9">Generic</text>
<text x="271.2" y="254.7">Rojo RAL 3020</text>
<text x="271.1" y="259.7">SCALE:</text>
<text x="350.4" y="260.8">DRAWN: Carlos Ruiz Madrigal</text>
<text x="391.1" y="260.6">25/09/2015</text>
<text x="350.5" y="267">CHECKED: Antonio Garcia</text>
<text x="391.2" y="266.7">25/09/2015</text>
<text x="350.5" y="271.4">DWG NO:</text>
<text x="350.7" y="276.9">Id. Ref:</text>
<text x="350.7" y="282.8">REV</text>
<text x="371.1" y="282.9">SIZE</text>
<text x="390.8" y="283">SHEET</text>
</g>
</svg>
